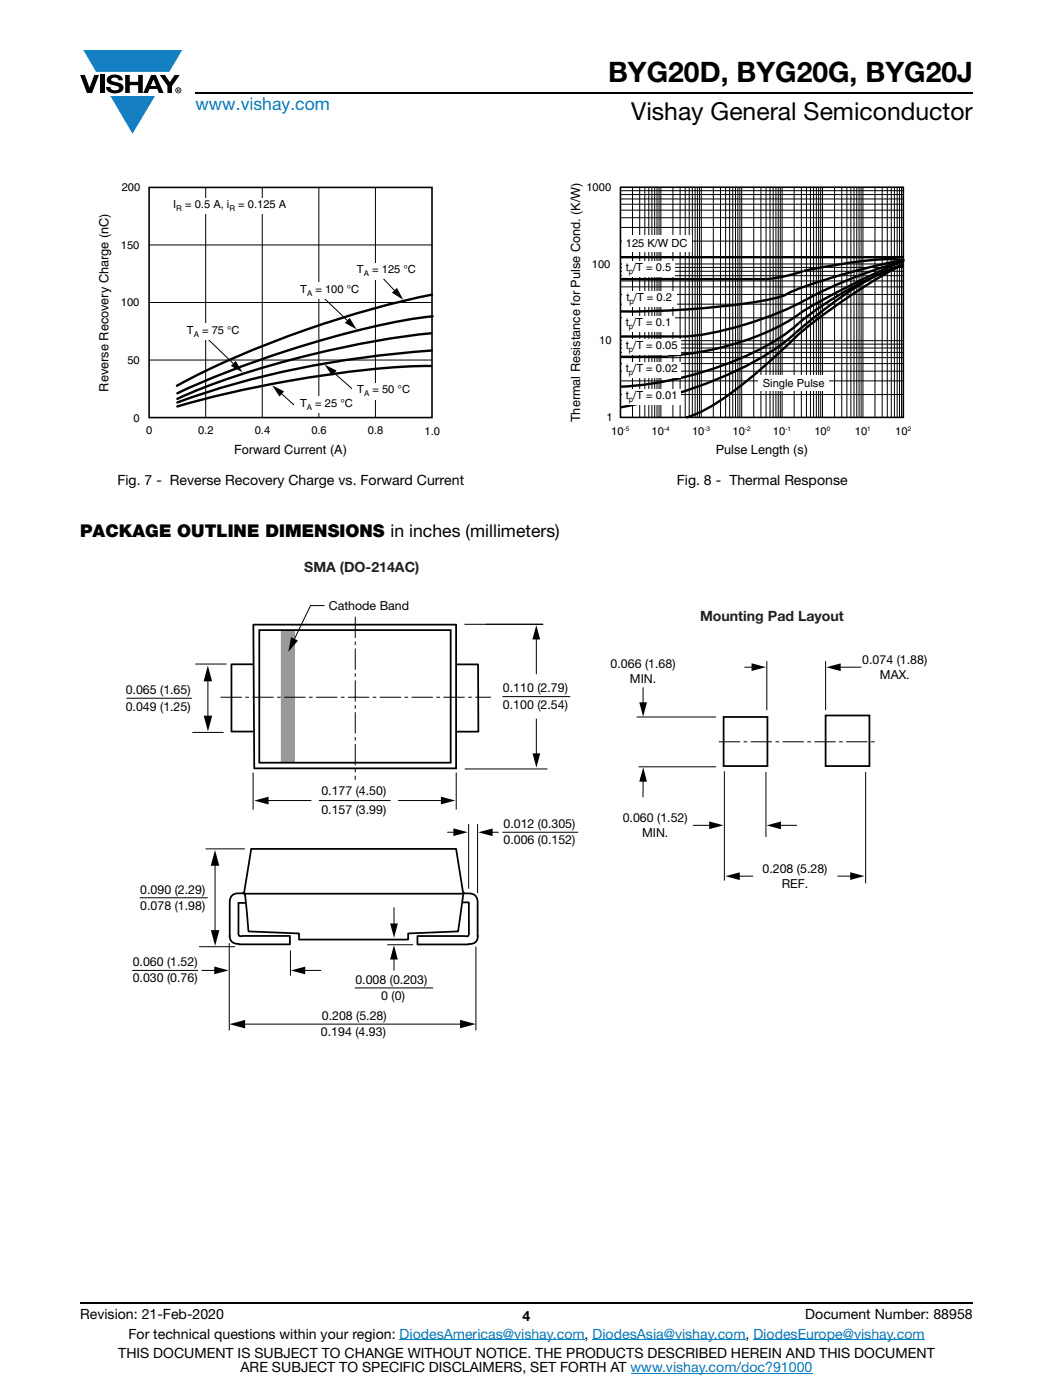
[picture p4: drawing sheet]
<svg xmlns="http://www.w3.org/2000/svg" width="210mm" height="279mm" viewBox="0 0 210 279" stroke-linecap="round" stroke-linejoin="round" font-family="sans-serif">
<g fill="#147fc3">
<path d="M16.6 10h19.7l-2.5 4.3h-1.2h-13.4z"/>
<path d="M22 19.2h8.9l-4.5 7.5z"/>
</g>
<g fill="#000">
<path d="M16 15h.9l1 2.5 .9-2.5h.9l-1.3 3.6h-1.1zM19.9 15h.9v3.6h-.9zM21.6 15.3a2.1 2.1 0 0 1 2.8 .3l.1 .4h-.9a.79 .79 0 0 0-.7-.5 .79 .79 0 0 0-.7 .4l.2 .3 1 .2a1.08 1.08 0 0 1 1.2 1 1.08 1.08 0 0 1-1.1 1.2 1.73 1.73 0 0 1-2.4-1.2h.9a.96 .96 0 0 0 .8 .6 .96 .96 0 0 0 1-.4 1.31 1.31 0 0 0-1.3-.6 1.03 1.03 0 0 1-1-.6 1.03 1.03 0 0 1 .1-1.1zM25 15h.9v1.3h1.7v-1.3h.9v3.6h-.9v-1.6h-1.7v1.6h-.9zM31.9 15h1l1 1.4 .9-1.4h1l-1.5 2.2v1.4h-.9v-1.4z"/>
<path d="M30.6 15.8l.5 1.4h-1zM30.1 15l-1.5 3.6h.9l.3-.8h1.6l.3 .8h.9l-1.5-3.6z"/>
<path d="M35.5 17.8h.2v.2h-.2zM35.3 17.7v.7h.2v-.3l.3 .3-.1-.3 .1-.2v-.2z"/>
<path d="M35.1 18a.46 .46 0 0 1 .9 0 .46 .46 0 0 1-.9 0zM35 18a.6 .6 0 0 0 1.2 0 .6 .6 0 0 0-1.2 0z"/>
</g>
<path d="M39 18.6h155M16 260h178" fill="none" stroke="#000" stroke-width=".36"/>
<path d="M79.7 267.4h36.9M118.2 267.4h30.5M125.8 274h36.2M150.2 267.4h34.2" fill="none" stroke="#007ec4" stroke-width=".2"/>
<path d="M19.5 36.2h68.3v55.1h-68.3z" fill="#fff"/>
<path d="M29.7 37.4h56.4v45.9h-56.4z" fill="none" stroke="#000" stroke-width=".32"/>
<path d="M41 37.4v45.9M52.3 37.4v45.9M63.6 37.4v45.9M74.9 37.4v45.9M29.7 48.9h56.4M64.3 59.2l5.3 5.1M29.7 60.4h56.4M29.7 71.9h56.4M41.5 67.8l5.4 5.1M55.8 78.3l3.1 2.8M66.3 74.2l4.2 3.6" fill="none" stroke="#000" stroke-width=".2"/>
<path d="M86.1 58.8a196.7 196.7 0 0 0-50.8 18.2M85.9 73a195.1 195.1 0 0 0-38 4.9l-7.3 1.8-5.2 1.4M86 66.5a188.9 188.9 0 0 0-48.2 12l-2.4 1.1M86.1 69.9a185.2 185.2 0 0 0-50.7 10.4M86.3 63.1a159.9 159.9 0 0 0-32.2 7.9l-10.9 4-7.8 3.5" fill="none" stroke="#000" stroke-width=".48"/>
<path d="M47 72l1.4 2.3-2.4-1.3zM54.3 76.9l2.3 1.2-.9 1zM64.7 72.8l2.4 1.2-.9 1zM69.7 63.4l1.4 2.3-2.3-1.3z" fill="#000"/>
<g fill="#fff">
<path d="M31.8 39.6h28v3.1h-28z"/>
<path d="M70.8 52.5h12.6v3.3h-12.6z"/>
<path d="M59.4 56.4h12.6v3.3h-12.6z"/>
<path d="M36.2 64.5h12.6v3.4h-12.6z"/>
<path d="M58.8 79.1h12.6v3.4h-12.6z"/>
<path d="M70.2 76.4h12.6v3.4h-12.6z"/>
</g>
<path d="M76.5 55.7l2.5 2.6" fill="none" stroke="#000" stroke-width=".2"/>
<path d="M78.1 58.4l1.1-.9 1.2 2.3z" fill="#000"/>
<path d="M113.5 36.2h68.2v55h-68.2z" fill="#fff"/>
<g fill="none" stroke="#000" stroke-width=".2">
<path d="M123.7 38.8h56.4M123.7 39.7h56.4M123.7 38.1h56.4M126.1 37.4v45.9M127.6 37.4v45.9M128.6 37.4v45.9M129.4 37.4v45.9M130 37.4v45.9M130.6 37.4v45.9M131 37.4v45.9M131.4 37.4v45.9M131.8 37.4v45.9"/>
<path d="M134.2 37.4v45.9M135.6 37.4v45.9M136.6 37.4v45.9M137.4 37.4v45.9M138.1 37.4v45.9M138.6 37.4v45.9M139.1 37.4v45.9M139.5 37.4v45.9M139.8 37.4v45.9M142.2 37.4v45.9M143.7 37.4v45.9M144.7 37.4v45.9"/>
<path d="M145.5 37.4v45.9M146.1 37.4v45.9M146.7 37.4v45.9M147.1 37.4v45.9M147.5 37.4v45.9M147.9 37.4v45.9M150.3 37.4v45.9M151.7 37.4v45.9M152.8 37.4v45.9M153.6 37.4v45.9M154.2 37.4v45.9M154.7 37.4v45.9"/>
<path d="M155.2 37.4v45.9M155.6 37.4v45.9M156 37.4v45.9M158.4 37.4v45.9M159.8 37.4v45.9M160.8 37.4v45.9M161.6 37.4v45.9M162.2 37.4v45.9M162.8 37.4v45.9M163.3 37.4v45.9M163.7 37.4v45.9M164 37.4v45.9"/>
<path d="M166.4 37.4v45.9M167.9 37.4v45.9M168.9 37.4v45.9M169.7 37.4v45.9M170.3 37.4v45.9M170.8 37.4v45.9M171.3 37.4v45.9M171.7 37.4v45.9M172.1 37.4v45.9M174.5 37.4v45.9M175.9 37.4v45.9M176.9 37.4v45.9"/>
<path d="M177.7 37.4v45.9M178.4 37.4v45.9M178.9 37.4v45.9M179.4 37.4v45.9M179.8 37.4v45.9M123.7 52.7h56.4M123.7 48.1h56.4M123.7 45.4h56.4M123.7 43.5h56.4M123.7 41.9h56.4M123.7 40.8h56.4M123.7 58.8h56.4"/>
<path d="M123.7 57.2h56.4M123.7 54.1h56.4M123.7 55h56.4M123.7 56.1h56.4M123.7 53.4h56.4M123.7 78.7h56.4M123.7 76h56.4M123.7 74.1h56.4M123.7 72.6h56.4M123.7 69.5h56.4M123.7 70.3h56.4M123.7 71.4h56.4"/>
<path d="M123.7 68.7h56.4M123.7 68h56.4M123.7 63.4h56.4M123.7 60.7h56.4"/>
</g>
<path d="M123.7 37.4h56.4v45.9h-56.4z" fill="none" stroke="#000" stroke-width=".32"/>
<g fill="none" stroke="#000" stroke-width=".48">
<path d="M123.7 51.3h56.5M156.8 58.8a69.4 69.4 0 0 1-16.1 2.7l-9.1 .5-7.9 .1M160.2 54.1l-3.7 1-3.4 .6h-29.4M160.7 59.8a66.8 66.8 0 0 1-23.8 7.3l-13.2 .1M180 52.2a87.3 87.3 0 0 0-19.2 7.6M180.1 52.9a67.3 67.3 0 0 0-22.6 13.1 62.4 62.4 0 0 1-22.8 9.7 61.8 61.8 0 0 1-11 1.5M180.1 52.2a144.9 144.9 0 0 0-20.5 10.3 48.2 48.2 0 0 1-18.6 7.5 51 51 0 0 1-7.8 1M180.2 52.9a38.2 38.2 0 0 0-12.1 6.2 133.7 133.7 0 0 0-11.4 9 72.7 72.7 0 0 1-24.7 11.3l-8.3 1.9M180.2 52a22.2 22.2 0 0 0-8.3 .1l-5.3 .8-6.3 1.1M180.2 52.8a88.3 88.3 0 0 0-15.8 9.8l-3.8 3-2 1.7M180.4 51.9a116.2 116.2 0 0 0-23.3 6.7l-.4 .2M123.7 71.2h9.5"/>
<path d="M158.7 67.2a93.2 93.2 0 0 1-17.8 14.4l-2.1 1.1-1.9 .6"/>
</g>
<g fill="#fff">
<path d="M151.2 74.9h14.1v3.2h-14.1z"/>
<path d="M124.1 46.8h13.8v3.4h-13.8z"/>
<path d="M124.1 52.2h10.5v3.1h-10.5z"/>
<path d="M124.1 58.1h10.8v3.1h-10.8z"/>
<path d="M124.1 63.1h10.5v3.1h-10.5z"/>
<path d="M124.1 72.2h11.7v3.2h-11.7z"/>
<path d="M124.1 67.7h11.7v3.2h-11.7z"/>
<path d="M124.1 77.7h11.7v3.1h-11.7z"/>
<path d="M25.1 111.9h159.8v95.4h-159.8z"/>
</g>
<path d="M57.4 125.8v26.3" fill="none" stroke="#999" stroke-width="2.8" stroke-linecap="butt"/>
<g fill="none" stroke="#000" stroke-width=".2">
<path d="M25.3 139.3h12.9M39 132.5h6.1M41.5 135.4v8M64.6 120.9h-2.7l-3.4 7.1M92.7 124.6h15.6M100.3 139h13.3M107 127.1v7.4M128.2 137.2v3.5M148.5 133.2h1.9M152.9 131.9v9.8M164.6 131.9v9.8M167.1 133.2h4.7"/>
<path d="M38.4 146.2h6.1M50.5 154.2v7.4M53 159.8h9M63.7 159.8h14.1M79.4 159.8h9M91 154.2v7.4M92.7 153.5h16.5M107 143.5v7.4M127 143.1h15.8M127.3 153h15.5M128.3 155.5l-.1 3.6M144.4 153.9v21.8"/>
<path d="M152.7 154.1v12.9M172.6 154.1v22.2M27.9 179.2h13.5M41 169.4h7.8M42.9 172.2v14M89.3 166.1h1.6M93.5 164.5v12.9M95.2 164.5v13.7M97.7 166.1h1.7M100.3 166.1h14.9M138.2 164.7h3.7M147 174.9h3.2"/>
<path d="M158.9 164.7h-3.7M170.1 174.9h-3.1M26.4 193.7h13M39.8 188.9h7M43.3 193.7h-3.1M45.7 188.2v17.4M57.9 189.7v5M64.1 193.7h-3.8M70.8 197.2h15.5M77.3 188.5h5M78.6 181.2v3.6M78.6 191v2.6"/>
<path d="M94.9 188.9v16.7M48.3 204.4h44"/>
</g>
<g fill="#000">
<path d="M41.4 132.8l.9 3.2h-1.7zM58 127.2l1.4 .6-1.9 2.3zM106.9 124.7l.8 2.9h-1.5zM149.9 132.4l2.8 .7-2.8 .8zM164.8 133.2l2.8-.8v1.5zM40.6 142.8h1.7l-.8 3.2zM50.7 159.8l2.9-.8v1.5zM106.2 150.4h1.5l-.7 2.8zM127.5 140.2h1.5l-.8 2.8zM128.3 153.1l.7 2.9h-1.5zM42.9 169.6l.8 3.2h-1.7zM87.9 159l2.9 .8-2.9 .7z"/>
<path d="M90.4 165.3l2.9 .8-2.9 .8zM95.4 166.1l2.8-.8v1.6zM141.4 163.9l2.9 .8-2.9 .8zM144.7 174.9l2.8-.8v1.5zM152.9 164.7l2.8-.7v1.5zM169.5 174.1l2.9 .7-2.9 .8zM42.1 185.6h1.6l-.8 3.2zM42.7 192.9l2.9 .8-2.9 .7zM58 193.7l2.9-.8v1.5zM77.8 184.3h1.5l-.7 2.9zM78.6 188.6l.7 2.9h-1.5zM45.7 204.4l3.2-.9v1.7z"/>
<path d="M91.7 203.5l3.2 .9-3.2 .8z"/>
</g>
<g fill="none" stroke="#000" stroke-width=".35">
<path d="M50.4 132.6h-4.2v13.4h4.2M51.7 125.8h38.2v26.4h-38.2zM91 132.6h4.3l.1 13.4h-4.4M91 153.3v-28.6h-40.5l.2 28.6h40.3M144.3 143.1h8.7v9.8h-8.7zM164.6 142.8h8.8v10.1h-8.8zM48.5 178.3a3.1 3.1 0 0 0-2.3 .5l-.3 .4-.1 .8v6.8M48.8 178.4l-.2 .2 .2-.2 .7 7.3M50.1 169.4h40.9l1.4 9h-43.8l1.5-8.8M92.4 178.6l-1 7.3-10 .4v1.2h-21.8v-1.2l-10-.4M92.6 178.3a3.1 3.1 0 0 1 2.3 .5l.2 .5 .1 .7v6.9M45.8 186.7a1.59 1.59 0 0 0 1.8 1.7"/>
<path d="M49 180.2h-1.4v6.5l.3 .1h9.9v1.7h-10.2M92.3 180.1h1.2l-.1 6.6-.2 .2-10-.1v1.7h10.2M95.3 186.8a1.53 1.53 0 0 1-1.9 1.6"/>
</g>
<path d="M44 139.1h53.9M70.8 123.1v32.5M143.4 148h31" fill="none" stroke="#000" stroke-width=".2" stroke-dasharray="4.2 .7 .7 .7" stroke-linecap="butt"/>
<text font-size="5.6" x="121.2" y="16.4">BYG20D, BYG20G, BYG20J</text>
<text font-size="4.9" x="125.9" y="23.9">Vishay General Semiconductor</text>
<text font-size="3.5" fill="#007ec4" x="39" y="22">www.vishay.com</text>
<text font-size="3.5" x="16" y="107.2">PACKAGE OUTLINE DIMENSIONS in inches (millimeters)</text>
<g font-size="2.8">
<text x="23.4" y="96.8">Fig. 7 - Reverse Recovery Charge vs. Forward Current</text>
<text x="135" y="96.8">Fig. 8 - Thermal Response</text>
<text x="16" y="263.3">Revision: 21-Feb-2020</text>
<text x="104.2" y="263.6">4</text>
<text x="160.6" y="263.3">Document Number: 88958</text>
<text x="25.6" y="267.1">For technical questions within your region: DiodesAmericas@vishay.com, DiodesAsia@vishay.com, DiodesEurope@vishay.com</text>
<text x="23.6" y="271">THIS DOCUMENT IS SUBJECT TO CHANGE WITHOUT NOTICE. THE PRODUCTS DESCRIBED HEREIN AND THIS DOCUMENT</text>
<text x="48" y="273.8">ARE SUBJECT TO SPECIFIC DISCLAIMERS, SET FORTH AT www.vishay.com/doc?91000</text>
</g>
<g font-size="2.8" fill="#231f20">
<text x="60.7" y="114.2">SMA (DO-214AC)</text>
<text x="139.6" y="123.9">Mounting Pad Layout</text>
</g>
<g font-size="2.5">
<text x="21.7" y="78.2" transform="rotate(-90 21.7 78.2)">Reverse Recovery Charge (nC)</text>
<text x="115.7" y="84.3" transform="rotate(-90 115.7 84.3)">Thermal Resistance for Pulse Cond. (K/W)</text>
<text x="46.7" y="90.7">Forward Current (A)</text>
<text x="142.7" y="90.6">Pulse Length (s)</text>
<text x="65.6" y="121.7">Cathode Band</text>
<text x="121.8" y="133.3">0.066 (1.68)</text>
<text x="125.6" y="136.3">MIN.</text>
<text x="172" y="132.5">0.074 (1.88)</text>
<text x="175.5" y="135.4">MAX.</text>
<text x="25.1" y="141.8">0.049 (1.25)</text>
<text x="25.1" y="138.4">0.065 (1.65)</text>
<text x="100.3" y="141.5">0.100 (2.54)</text>
<text x="100.3" y="138.2">0.110 (2.79)</text>
<text x="64.1" y="158.7">0.177 (4.50)</text>
<text x="64.1" y="162.4">0.157 (3.99)</text>
<text x="100.4" y="165.3">0.012 (0.305)</text>
<text x="124.2" y="164">0.060 (1.52)</text>
<text x="128" y="167">MIN.</text>
<text x="100.4" y="168.5">0.006 (0.152)</text>
<text x="28" y="178.3">0.090 (2.29)</text>
<text x="152.1" y="174.2">0.208 (5.28)</text>
<text x="155.9" y="177.2">REF.</text>
<text x="28" y="181.6">0.078 (1.98)</text>
<text x="26.5" y="196.1">0.030 (0.76)</text>
<text x="26.5" y="192.8">0.060 (1.52)</text>
<text x="70.9" y="196.3">0.008 (0.203)</text>
<text x="64.2" y="203.6">0.208 (5.28)</text>
<text x="76" y="199.6">0 (0)</text>
<text x="64" y="206.8">0.194 (4.93)</text>
</g>
<g font-size="2.2">
<text x="24.3" y="38.1">200</text>
<text x="34.5" y="41.5">I</text>
<text x="36.9" y="41.5">= 0.5 A, i</text>
<text x="47.5" y="41.5">= 0.125 A</text>
<text x="116.9" y="38.1">1000</text>
<text x="24.1" y="49.6">150</text>
<text x="118" y="53.4">100</text>
<text x="124.8" y="49.2">125 K/</text>
<text x="131.2" y="49.2">W DC</text>
<text x="59.9" y="58.4">T</text>
<text x="62.9" y="58.4">= 100 °C</text>
<text x="71.2" y="54.5">T</text>
<text x="74.2" y="54.5">= 125 °C</text>
<text x="124.8" y="54.1">t</text>
<text x="126.3" y="54.1">/T = 0.5</text>
<text x="24.1" y="61.2">100</text>
<text x="124.8" y="65">t</text>
<text x="124.9" y="60">t</text>
<text x="126.3" y="65">/T = 0.1</text>
<text x="126.4" y="60">/T = 0.2</text>
<text x="37.3" y="66.6">T</text>
<text x="40.3" y="66.6">= 75 °C</text>
<text x="119.5" y="68.7">10</text>
<text x="124.8" y="69.7">t</text>
<text x="126.3" y="69.7">/T = 0.05</text>
<text x="25.4" y="72.7">50</text>
<text x="124.8" y="74.2">t</text>
<text x="126.3" y="74.2">/T = 0.02</text>
<text x="152.1" y="77.2">Single P</text>
<text x="160.4" y="77.2">ulse</text>
<text x="59.8" y="81.2">T</text>
<text x="62.9" y="81.2">= 25 °C</text>
<text x="71.3" y="78.5">T</text>
<text x="74.3" y="78.5">= 50 °C</text>
<text x="124.8" y="79.6">t</text>
<text x="126.3" y="79.6">/T = 0.01</text>
<text x="26.6" y="84.2">0</text>
<text x="29.1" y="86.6">0</text>
<text x="39.5" y="86.6">0.2</text>
<text x="50.8" y="86.6">0.4</text>
<text x="62.1" y="86.6">0.6</text>
<text x="73.4" y="86.6">0.8</text>
<text x="84.7" y="86.7">1.0</text>
<text x="120.9" y="84">1</text>
<text x="121.9" y="86.7">10</text>
<text x="129.9" y="86.7">10</text>
<text x="138" y="86.7">10</text>
<text x="146.1" y="86.7">10</text>
<text x="154.1" y="86.7">10</text>
<text x="162.4" y="86.7">10</text>
<text x="170.5" y="86.7">10</text>
<text x="178.5" y="86.7">10</text>
</g>
<g font-size="1.6">
<text x="35.2" y="42.2">R</text>
<text x="45.8" y="42.2">R</text>
<text x="61.2" y="59.1">A</text>
<text x="72.5" y="55.2">A</text>
<text x="125.4" y="54.8">p</text>
<text x="125.4" y="65.7">p</text>
<text x="125.5" y="60.7">p</text>
<text x="38.6" y="67.2">A</text>
<text x="125.4" y="70.3">p</text>
<text x="125.4" y="74.8">p</text>
<text x="61.2" y="81.8">A</text>
<text x="72.6" y="79.1">A</text>
<text x="125.4" y="80.3">p</text>
</g>
<g font-size="1.3">
<text x="124.4" y="86">-5</text>
<text x="132.4" y="86">-4</text>
<text x="140.5" y="86">-3</text>
<text x="148.5" y="86">-2</text>
<text x="156.6" y="86">-1</text>
<text x="164.9" y="86">0</text>
<text x="172.9" y="86">1</text>
<text x="181" y="86">2</text>
</g>
</svg>
